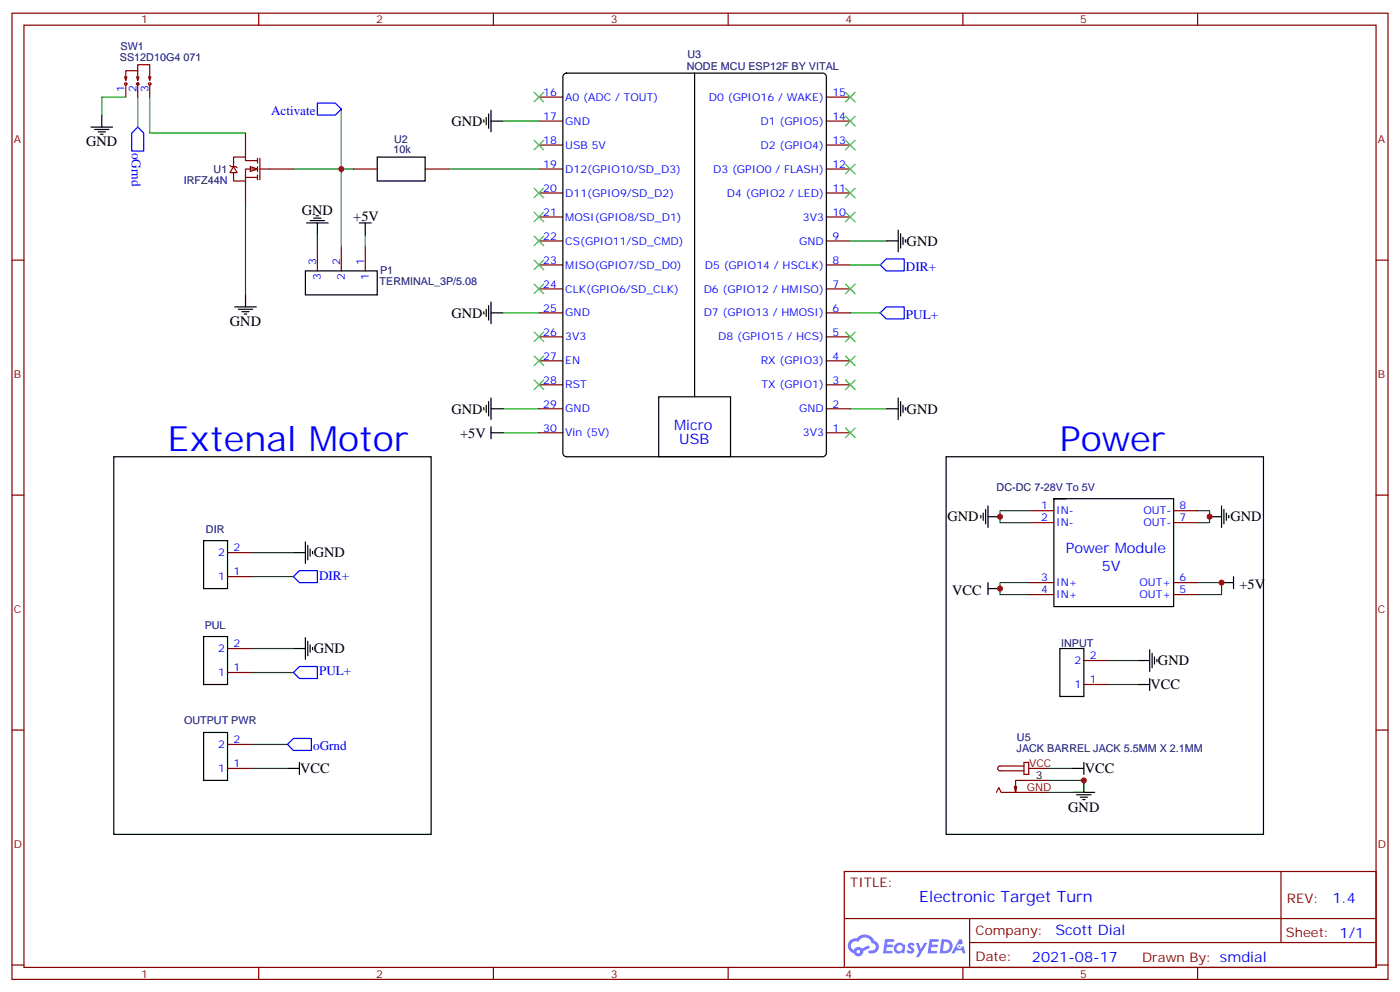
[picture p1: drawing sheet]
<svg xmlns="http://www.w3.org/2000/svg" width="412mm" height="292mm" viewBox="0 0 412 292" stroke-linecap="round" stroke-linejoin="round" font-family="sans-serif">
<g fill="none" stroke="#870000" stroke-width=".35">
<path d="M3.5 3.9h405.4v284.3h-405.4zM7.1 7.4h398.2v277.3h-398.2zM76.2 3.9v3.5M145.3 3.9v3.5M214.5 3.9v3.5M283.6 3.9v3.5M352.8 3.9v3.5M3.5 76.6h3.6M405.3 76.6h3.6M3.5 145.7h3.6M405.3 145.7h3.6M3.5 214.8h3.6"/>
<path d="M405.3 214.8h3.6M248.7 256.5h156.6v28.2h-156.6zM377.3 256.5v20.9M248.7 270.3h156.5M285.6 277.4h119.6M285.6 270.3v14.1M3.5 284h3.6M76.2 284.7v3.5M145.3 284.7v3.5M214.5 284.7v3.5M283.6 284.7v3.5M352.8 284.7v3.5"/>
<path d="M405.3 284h3.6"/>
</g>
<g fill="#5487ff">
<path d="M267.7 277.6a1.22 1.22 0 0 1 1.7 .3l-.4 .6a.47 .47 0 0 0-.3-.4 .47 .47 0 0 0-.5 .2l.1 .2a1.14 1.14 0 0 1 .8 1.8 1.14 1.14 0 0 1-1.9-.1l-.2-.1 .5-.6 .7 .4a.29 .29 0 0 0 .3-.2 .29 .29 0 0 0-.2-.3 1.04 1.04 0 0 1-.6-1.8z"/>
<path d="M260.7 276.4h2.4l.3 .2-.2 .5h-1.8l-.1 .9h1.5l.3 .4-.3 .3h-1.6l-.2 1.1 1.7 .1 .2 .3-.2 .3-2.6 .1z"/>
<path d="M273.8 276.4h2.4l.3 .2-.1 .5h-1.8l-.2 .9h1.6l.3 .4-.4 .3h-1.6l-.1 1.1 1.7 .1 .2 .3-.2 .3h-2.6z"/>
<path d="M282.6 276.4h.7l.3 1.3-.6 .3a.69 .69 0 0 0-1 .2 .69 .69 0 0 0 .4 1 .69 .69 0 0 0 .9-.6l.5-.3 .6 2.2h-.8l-.2-.8h-1.8l-.5 .8h-.8z"/>
<path d="M269.8 277.5h.8l.6 1.8 1.1-1.8h.9l-2.6 4.2h-.8l.9-1.6z"/>
<path d="M277.4 276.4l-.6 4.2h1.3a2.11 2.11 0 0 0 2.5-2.2 2.11 2.11 0 0 0-2.5-2zM278.1 277.1a1.39 1.39 0 0 1 1.7 1.5 1.39 1.39 0 0 1-1.8 1.2h-.3z"/>
<path d="M263.7 278a1.54 1.54 0 0 0-.1 2.2 1.54 1.54 0 0 0 2.2 .1l.6 .3 .3-2.3-.2-.3h-.4a1.49 1.49 0 0 0-2.4 0zM264 279a.94 .94 0 0 1 1.8 0 .94 .94 0 0 1-1.8 0z"/>
<path d="M250.4 276.8a2.18 2.18 0 0 0 1.1 3.7 1.44 1.44 0 0 0 1.6 .9 1.44 1.44 0 0 0 1.2-1.5l2-1-.5-.7-1.9 1a1.47 1.47 0 0 0-2.4 .4 1.39 1.39 0 0 1-.7-1.9 1.39 1.39 0 0 1 2-.5 2.12 2.12 0 0 1 2.2-1.3 2.12 2.12 0 0 1 1.9 1.7 1.14 1.14 0 0 1 1.1 1.4 1.14 1.14 0 0 1-1.7 .7 .43 .43 0 0 0-.5 .4 .43 .43 0 0 0 .4 .5 1.98 1.98 0 0 0 2.5-1.3 1.98 1.98 0 0 0-1.2-2.5 3.1 3.1 0 0 0-5.3-.7l-.9 .1zM252.3 280.1a.55 .55 0 0 1 1.1 0 .55 .55 0 0 1-1.1 0z"/>
<circle cx="282.6" cy="278.5" r=".26"/>
</g>
<g fill="none" stroke="#000" stroke-width=".35">
<path d="M142.5 35.3v.7M143.2 34.6v2.1M143.9 33.5v4.2M144.6 35.6h3.6M144.6 32.5v6.3M166 22l.9-.5h75.5l.8 .5 .2 .6v110.7l-.5 .9-.5 .2h-75.5l-.9-.5-.2-.6v-110.7zM204.6 21.5v95.3M111.1 46.2h14.1v7.1h-14.1zM261.1 70.9h3.5M264.6 67.7v6.4M265.3 68.8v4.2M266 69.8v2.2"/>
<path d="M266.7 70.6v.7M142.5 91.7v.7M143.2 91v2.1M143.9 90v4.2M144.6 88.9v6.3M144.6 92.1h3.6M142.5 119.9v.7M143.2 119.2v2.2M143.9 118.2v4.2M144.6 117.1v6.4M194 116.8h21.2v17.6h-21.2zM264.6 117.1v6.4"/>
<path d="M265.3 118.2v4.2M266 119.2v2.2M266.7 119.9v.7M33.5 134.4h93.5v111.1h-93.5zM144.6 120.3h3.6M144.6 125.6v3.5M144.6 127.4h3.6M261.1 120.3h3.5M278.7 134.4h93.5v111.1h-93.5zM60 159.1h7v14.1h-7zM90 159.5v6.3M288.9 151.7v.7"/>
<path d="M289.6 151v2.1M290.3 149.9v4.3M291 152h3.6M291 148.9v6.3M310.4 146.8h35.3v31.7h-35.3v-31.7h3.6M356.3 152h3.5M359.8 148.9v6.3M360.5 149.9v4.3M361.2 151v2.1M361.9 151.7v.7M86.4 162.6h3.6M90.7 160.5v4.2"/>
<path d="M91.4 161.6v2.1M92.1 162.3v.7M291 171.4v3.6M291 173.2h3.6M359.8 171.4h3.6M363.4 169.7v3.5M60 187.3h7v14.1h-7zM86.4 190.9h3.6M90 187.7v6.3M90.7 188.7v4.3M91.4 189.8v2.1M92.1 190.5v.7"/>
<path d="M312.2 190.9h7.1v14.1h-7.1zM335.1 194.4h3.6M338.7 191.2v6.4M338.7 199.7v3.5M339.4 192.3v4.2M340.1 193.3v2.1M340.8 194v.7M60 215.5h7v14.2h-7zM335.1 201.4h3.6M84.7 226.1h3.5M88.2 224.4v3.5M315.7 226.1h3.6"/>
<path d="M316.1 233.2h6.3M317.1 233.9h4.3M318.2 234.6h2.1M318.9 235.3h.7M319.3 224.4v3.5M319.3 229.7v3.5"/>
</g>
<g fill="none" stroke="#870000" stroke-width=".35">
<path d="M158.7 35.6h7.1M158.7 28.6h7.1M243.4 35.6h7.1M243.4 28.6h7.1M104.1 49.7h7M125.2 49.7h7.1M158.7 42.7h7.1M158.7 49.7h7.1M158.7 56.8h7.1M243.4 42.7h7.1M243.4 49.7h7.1M243.4 56.8h7.1"/>
<path d="M158.7 63.9h7.1M158.7 70.9h7.1M158.7 78h7.1M243.4 63.9h7.1M243.4 70.9h7.1M243.4 78h7.1M158.7 85h7.1M158.7 92.1h7.1M158.7 99.1h7.1M243.4 85h7.1M243.4 92.1h7.1M243.4 99.1h7.1"/>
<path d="M158.7 106.2h7.1M158.7 113.2h7.1M243.4 106.2h7.1M243.4 113.2h7.1M158.7 120.3h7.1M158.7 127.4h7.1M243.4 120.3h7.1M243.4 127.4h7.1M303.4 150.3h7M303.4 153.8h7M345.7 150.3h7.1M345.7 153.8h7.1"/>
<path d="M67 162.6h7.1M67 169.7h7.1M303.4 171.4h7M303.4 175h7M345.7 171.4h7.1M345.7 175h7.1M67 190.9h7.1M67 197.9h7.1M319.3 194.4h7M67 219.1h7.1M319.3 201.4h7M67 226.1h7.1"/>
<path d="M293.5 233.2l.7-1.4 .7 1.4h13.8M299.5 231.4l-.3 1.8M301.6 224.4h1.4v3.5h-1.4zM301.6 225.4h-7a.71 .71 0 0 0-.7 .7 .71 .71 0 0 0 .7 .7h7M303 226.1h5.7M308.7 229.7h-9.5v3.5l-.4-1.8"/>
</g>
<g fill="none" stroke="#008700" stroke-width=".35">
<path d="M148.2 35.6h10.5M250.5 70.9h10.6M250.5 78h8.8M148.2 92.1h10.5M250.5 92.1h8.8M148.2 120.3h10.5M148.2 127.4h10.5M250.5 120.3h10.6M303.4 150.3h-8.8v3.5h8.8M352.8 150.3h3.5v3.5h-3.5M74.1 162.6h12.3M74.1 169.7h12.3"/>
<path d="M303.4 171.4h-8.8v3.6h8.8M352.8 171.4h7v3.6h-7M74.1 190.9h12.3M74.1 197.9h12.3M326.3 194.4h8.8M74.1 219.1h10.6M326.3 201.4h8.8M74.1 226.1h10.6M308.7 229.7h10.6v3.5h-10.6M308.7 226.1h7"/>
</g>
<path d="M259.3 78l1.8-1.8h5.2v3.5h-5.2zM259.3 92.1l1.8-1.8h5.2v3.5h-5.2zM86.4 169.7l1.8-1.8h5.3v3.5h-5.3zM86.4 197.9l1.8-1.8h5.3v3.6h-5.3z" fill="none" stroke="#00f" stroke-width=".35"/>
<g fill="none" stroke="#3c3" stroke-width=".35">
<path d="M157.3 27.2l2.9 2.8M160.2 27.2l-2.9 2.8M249.1 27.2l2.8 2.8M249.1 34.2l2.8 2.8M251.9 27.2l-2.8 2.8M251.9 34.2l-2.8 2.8M157.3 55.4l2.9 2.8M157.3 41.3l2.9 2.8M160.2 55.4l-2.9 2.8M160.2 41.3l-2.9 2.8M249.1 41.3l2.8 2.8M249.1 48.3l2.8 2.9"/>
<path d="M249.1 55.4l2.8 2.8M251.9 41.3l-2.8 2.8M251.9 48.3l-2.8 2.9M251.9 55.4l-2.8 2.8M157.3 76.6l2.9 2.8M157.3 69.5l2.9 2.8M157.3 62.4l2.9 2.9M160.2 76.6l-2.9 2.8M160.2 69.5l-2.9 2.8M160.2 62.4l-2.9 2.9M249.1 62.4l2.8 2.9M251.9 62.4l-2.8 2.9"/>
<path d="M157.3 97.7l2.9 2.8M157.3 83.6l2.9 2.8M160.2 97.7l-2.9 2.8M160.2 83.6l-2.9 2.8M249.1 83.6l2.8 2.8M249.1 97.7l2.8 2.8M251.9 83.6l-2.8 2.8M251.9 97.7l-2.8 2.8M157.3 111.8l2.9 2.9M157.3 104.8l2.9 2.8M160.2 111.8l-2.9 2.9M160.2 104.8l-2.9 2.8"/>
<path d="M249.1 104.8l2.8 2.8M249.1 111.8l2.8 2.9M251.9 104.8l-2.8 2.8M251.9 111.8l-2.8 2.9M249.1 125.9l2.8 2.9M251.9 125.9l-2.8 2.9"/>
</g>
<g fill="#fff" stroke="#870000" stroke-width=".35">
<path d="M73.7 49l2.1 .7-2.1 .7z"/>
<path d="M68.8 49l1 1.8h-2.1z"/>
</g>
<g fill="none" stroke="#870000" stroke-width=".35">
<path d="M36.7 22.6l.3 1M37 23.6v-2.8h3.6v2.8M37 25v3.6M37.4 22.6l-.4 1M40.2 22.6l.4 1M40.6 20.8v-1.7h3.5v4.2M40.6 24.3v4.3M40.9 22.6l-.3 1M43.7 22.6l.4 1 .3-1M44.1 25v3.6M72.3 39.2v7M67.7 48.7l.4 .3h1.4l.3 .4"/>
<path d="M72.3 52.2h3.5M72.3 53.3v7M75.8 47.3h-3.5v-1.1h-3.5v2.8M75.8 49.7h-3.5v3.6h-3.5v-2.5M75.8 46.6v1.4M75.8 49v1.4M75.8 51.5v1.4M76.6 46.6v6.3M76.6 49.7h9.8M93.5 72.7v7M100.5 72.7v7M107.6 72.7v7"/>
<circle cx="37" cy="24.7" r=".35"/>
<circle cx="40.6" cy="24.7" r=".35"/>
<circle cx="44.1" cy="24.7" r=".35"/>
</g>
<g fill="none" stroke="#000" stroke-width=".35">
<path d="M26.8 37.4h6.4M27.9 38.1h4.2M28.9 38.8h2.1M29.6 39.5h.7M30 33.9v3.5M90 79.7h21.1v7.1h-21.1zM90.3 65.6h6.4M91.4 64.9h4.2M92.4 64.2h2.1M93.1 63.5h.7M93.5 65.6v3.5M105.8 65.6h3.6"/>
<path d="M107.6 65.6v3.5M69.1 90.3h6.4M70.2 91h4.2M71.3 91.7h2.1M72 92.4h.7M72.3 86.8v3.5"/>
</g>
<path d="M37 28.6h-7v5.3M40.6 28.6v8.8M44.1 28.6v10.6h28.2M100.5 32.1v40.6M86.4 49.7h17.7M132.3 49.7h26.4M72.3 60.3v26.5M93.5 69.1v3.6M107.6 69.1v3.6" fill="none" stroke="#008700" stroke-width=".35"/>
<path d="M38.8 39.2l1.8-1.8 1.7 1.8v5.2h-3.5zM93.5 30.3h5.3l1.7 1.8-1.7 1.8h-5.3zM86.4 217.3h5.3v3.5h-5.3l-1.7-1.7z" fill="none" stroke="#00f" stroke-width=".35"/>
<g fill="#c00">
<circle cx="356.3" cy="152" r=".88"/>
<circle cx="294.6" cy="173.2" r=".88"/>
<circle cx="294.6" cy="152" r=".88"/>
<circle cx="359.8" cy="171.4" r=".88"/>
<circle cx="319.3" cy="229.7" r=".88"/>
<circle cx="100.5" cy="49.7" r=".88"/>
</g>
<g font-size="10.2" fill="#00f">
<text x="49.4" y="132.6">Extenal Motor</text>
<text x="312.2" y="132.6">Power</text>
</g>
<text font-size="4.6" fill="#00f" x="270.8" y="265.5">Electronic Target Turn</text>
<g font-size="4.2">
<text x="133" y="37.1">GND</text>
<text x="25.4" y="43">GND</text>
<text x="88.9" y="63.1">GND</text>
<text x="104.1" y="64.9">+5V</text>
<text x="267.1" y="72.4">GND</text>
<text x="67.7" y="96">GND</text>
<text x="133" y="93.5">GND</text>
<text x="133" y="121.8">GND</text>
<text x="267.1" y="121.8">GND</text>
<text x="135.6" y="128.8">+5V</text>
<text x="279.1" y="153.5">GND</text>
<text x="362.5" y="153.5">GND</text>
<text x="92.4" y="164">GND</text>
<text x="365.1" y="173.2">+5V</text>
<text x="280.5" y="175">VCC</text>
<text x="92.4" y="192.2">GND</text>
<text x="341.1" y="195.8">GND</text>
<text x="338.9" y="202.8">VCC</text>
<text x="88.4" y="227.6">VCC</text>
<text x="319.5" y="227.5">VCC</text>
<text x="314.7" y="238.8">GND</text>
</g>
<g font-size="4.2" fill="#00f">
<text x="198.6" y="126.5">Micro</text>
<text x="200.1" y="130.7">USB</text>
<text x="314" y="162.6">Power Module</text>
<text x="324.6" y="167.9">5V</text>
<text x="392.5" y="265.7">1.4</text>
<text x="310.9" y="275.3">Scott Dial</text>
<text x="304" y="283.1">2021-08-17</text>
</g>
<g font-size="3.9" fill="#00f">
<text x="79.8" y="33.9">Activate</text>
<text x="38.8" y="45" transform="rotate(90 38.8 45)">oGrnd</text>
<text x="266.9" y="79.7">DIR+</text>
<text x="266.9" y="93.8">PUL+</text>
<text x="94" y="170.6">DIR+</text>
<text x="94" y="198.7">PUL+</text>
<text x="92.3" y="220.8">oGrnd</text>
</g>
<g font-size="3.9" fill="#800">
<text x="250.5" y="261.1">TITLE:</text>
<text x="379.1" y="265.7">REV:</text>
<text x="287.4" y="275.3">Company:</text>
<text x="378.7" y="275.9">Sheet: 1/1</text>
<text x="287.4" y="282.9">Date:</text>
<text x="336.4" y="283">Drawn By: smdial</text>
</g>
<g font-size="3.2" fill="#800">
<text x="41.6" y="6.9">1</text>
<text x="110.8" y="6.9">2</text>
<text x="179.9" y="6.9">3</text>
<text x="249.1" y="6.9">4</text>
<text x="318.2" y="6.9">5</text>
<text x="4.1" y="42">A</text>
<text x="405.9" y="42">A</text>
<text x="4.1" y="111.1">B</text>
<text x="405.9" y="111.1">B</text>
<text x="4.1" y="180.3">C</text>
<text x="405.9" y="180.3">C</text>
<text x="303.1" y="225.8">VCC</text>
<text x="302.5" y="232.8">GND</text>
<text x="4.1" y="249.4">D</text>
<text x="405.9" y="249.4">D</text>
<text x="41.6" y="287.7">1</text>
<text x="110.8" y="287.7">2</text>
<text x="179.9" y="287.7">3</text>
<text x="249.1" y="287.7">4</text>
<text x="318.2" y="287.7">5</text>
</g>
<g font-size="3.2" fill="#000080">
<text x="35.3" y="18">SS12D10G4 071</text>
<text x="35.5" y="14.8">SW1</text>
<text x="202.5" y="17.2">U3</text>
<text x="202.3" y="20.5">NODE MCU ESP12F BY VITAL</text>
<text x="116.1" y="42">U2</text>
<text x="115.9" y="45.2">10k</text>
<text x="62.9" y="50.9">U1</text>
<text x="54.2" y="54.1">IRFZ44N</text>
<text x="111.8" y="83.8">TERMINAL_3P/5.08</text>
<text x="112" y="80.5">P1</text>
<text x="293.6" y="144.4">DC-DC 7-28V To 5V</text>
<text x="60.7" y="156.7">DIR</text>
<text x="60.3" y="185">PUL</text>
<text x="312.6" y="190.3">INPUT</text>
<text x="54.2" y="213.2">OUTPUT PWR</text>
<text x="299.5" y="221.4">JACK BARREL JACK 5.5MM X 2.1MM</text>
<text x="299.6" y="218.2">U5</text>
</g>
<g font-size="3.2" fill="#00f">
<text x="36.7" y="27.1" transform="rotate(-90 36.7 27.1)">1</text>
<text x="40.2" y="27.1" transform="rotate(-90 40.2 27.1)">2</text>
<text x="43.7" y="27.1" transform="rotate(-90 43.7 27.1)">3</text>
<text x="160" y="28.2">16</text>
<text x="166.5" y="29.6">A0 (ADC / TOUT)</text>
<text x="208.8" y="29.6">D0 (GPIO16 / WAKE)</text>
<text x="245.2" y="28.2">15</text>
<text x="160" y="35.3">17</text>
<text x="245.2" y="35.3">14</text>
<text x="166.5" y="36.7">GND</text>
<text x="224" y="36.7">D1 (GPIO5)</text>
<text x="160" y="42.3">18</text>
<text x="166.5" y="43.7">USB 5V</text>
<text x="224" y="43.7">D2 (GPIO4)</text>
<text x="245.2" y="42.3">13</text>
<text x="160" y="49.4">19</text>
<text x="166.5" y="50.8">D12(GPIO10/SD_D3)</text>
<text x="210.1" y="50.8">D3 (GPIO0 / FLASH)</text>
<text x="245.2" y="49.4">12</text>
<text x="160" y="56.4">20</text>
<text x="166.5" y="57.9">D11(GPIO9/SD_D2)</text>
<text x="214.1" y="57.9">D4 (GPIO2 / LED)</text>
<text x="245.2" y="56.4">11</text>
<text x="160" y="63.5">21</text>
<text x="166.5" y="64.9">MOSI(GPIO8/SD_D1)</text>
<text x="236.5" y="64.9">3V3</text>
<text x="245.2" y="63.5">10</text>
<text x="160" y="70.6">22</text>
<text x="166.5" y="72">CS(GPIO11/SD_CMD)</text>
<text x="235.4" y="72">GND</text>
<text x="245.2" y="70.6">9</text>
<text x="93.1" y="78" transform="rotate(-90 93.1 78)">3</text>
<text x="100.2" y="78" transform="rotate(-90 100.2 78)">2</text>
<text x="107.2" y="78" transform="rotate(-90 107.2 78)">1</text>
<text x="160" y="77.6">23</text>
<text x="245.2" y="77.6">8</text>
<text x="94.5" y="82.5" transform="rotate(-90 94.5 82.5)">3</text>
<text x="101.6" y="82.5" transform="rotate(-90 101.6 82.5)">2</text>
<text x="108.7" y="82.5" transform="rotate(-90 108.7 82.5)">1</text>
<text x="166.5" y="79">MISO(GPIO7/SD_D0)</text>
<text x="207.6" y="79">D5 (GPIO14 / HSCLK)</text>
<text x="160" y="84.7">24</text>
<text x="166.5" y="86.1">CLK(GPIO6/SD_CLK)</text>
<text x="207.3" y="86.1">D6 (GPIO12 / HMISO)</text>
<text x="245.2" y="84.7">7</text>
<text x="160" y="91.7">25</text>
<text x="166.5" y="93.1">GND</text>
<text x="207.3" y="93.1">D7 (GPIO13 / HMOSI)</text>
<text x="245.2" y="91.7">6</text>
<text x="160" y="98.8">26</text>
<text x="166.5" y="100.2">3V3</text>
<text x="211.6" y="100.2">D8 (GPIO15 / HCS)</text>
<text x="245.2" y="98.8">5</text>
<text x="160" y="105.8">27</text>
<text x="166.5" y="107.2">EN</text>
<text x="224.1" y="107.2">RX (GPIO3)</text>
<text x="245.2" y="105.8">4</text>
<text x="160" y="112.9">28</text>
<text x="245.2" y="112.9">3</text>
<text x="160" y="119.9">29</text>
<text x="166.5" y="114.3">RST</text>
<text x="224.4" y="114.3">TX (GPIO1)</text>
<text x="245.2" y="119.9">2</text>
<text x="166.5" y="121.4">GND</text>
<text x="235.4" y="121.4">GND</text>
<text x="160" y="127">30</text>
<text x="166.5" y="128.4">Vin (5V)</text>
<text x="236.5" y="128.4">3V3</text>
<text x="245.2" y="127">1</text>
<text x="306.7" y="149.9">1</text>
<text x="347.5" y="149.9">8</text>
<text x="306.7" y="153.5">2</text>
<text x="311.1" y="151.3">IN-</text>
<text x="311.1" y="154.9">IN-</text>
<text x="336.8" y="151.3">OUT-</text>
<text x="336.8" y="154.9">OUT-</text>
<text x="347.5" y="153.5">7</text>
<text x="64.3" y="163.7">2</text>
<text x="68.8" y="162.3">2</text>
<text x="64.3" y="170.7">1</text>
<text x="68.8" y="169.3">1</text>
<text x="306.7" y="171.1">3</text>
<text x="311.1" y="172.5">IN+</text>
<text x="335.6" y="172.5">OUT+</text>
<text x="347.5" y="171.1">6</text>
<text x="306.7" y="174.6">4</text>
<text x="311.1" y="176">IN+</text>
<text x="335.6" y="176">OUT+</text>
<text x="347.5" y="174.6">5</text>
<text x="64.3" y="191.9">2</text>
<text x="68.8" y="190.5">2</text>
<text x="68.8" y="197.6">1</text>
<text x="316.5" y="195.4">2</text>
<text x="321" y="194">2</text>
<text x="64.3" y="199">1</text>
<text x="316.5" y="202.5">1</text>
<text x="321" y="201.1">1</text>
<text x="64.3" y="220.1">2</text>
<text x="68.8" y="218.7">2</text>
<text x="64.3" y="227.2">1</text>
<text x="68.8" y="225.8">1</text>
</g>
<text font-size="3.2" x="305.2" y="229.3">3</text>
</svg>
